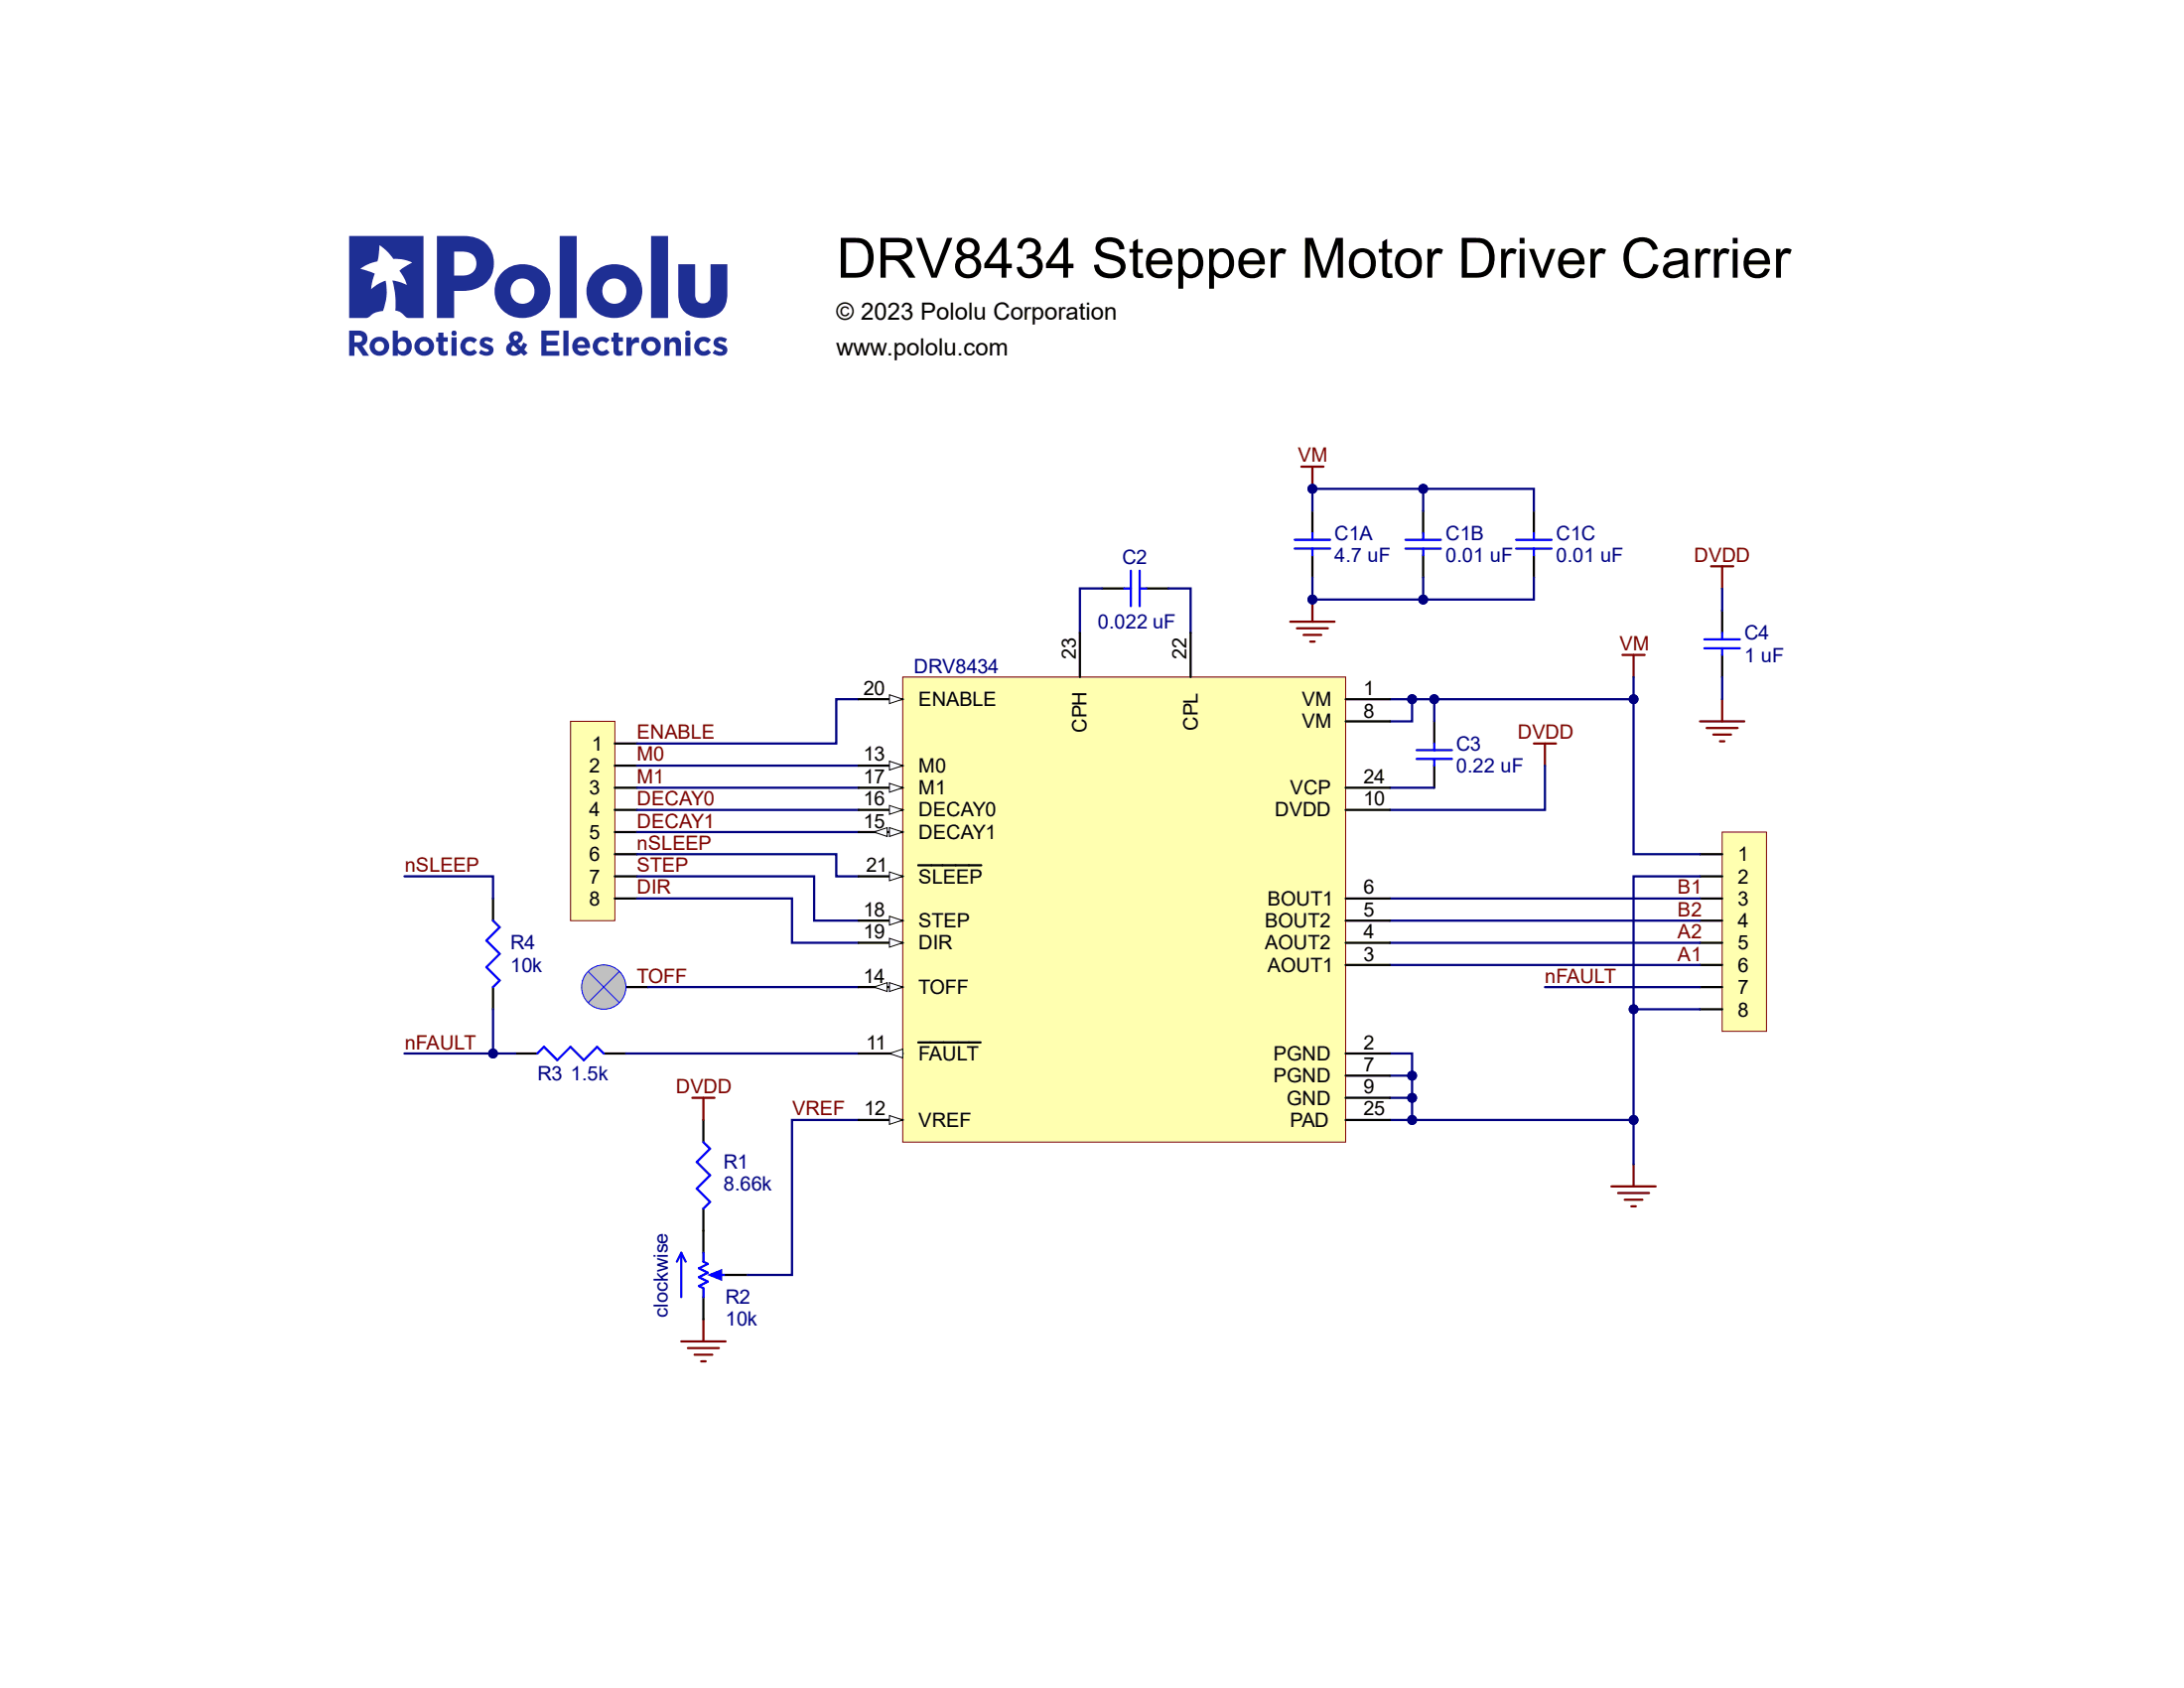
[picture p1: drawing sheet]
<svg xmlns="http://www.w3.org/2000/svg" width="279mm" height="216mm" viewBox="0 0 279 216" stroke-linecap="round" stroke-linejoin="round" font-family="sans-serif">
<path d="M73 92.3h5.7v25.5h-5.7z" fill-rule="evenodd" fill="#ffffb0"/>
<path d="M73 92.3h5.7v25.5h-5.7z" fill="none" stroke="#800000" stroke-width=".13"/>
<path d="M78.7 95.1h2.8M78.7 97.9h2.8M78.7 103.6h2.8M78.7 100.8h2.8M78.7 106.4h2.8M78.7 109.3h2.8M78.7 112.1h2.8M78.7 114.9h2.8" fill="none" stroke="#000" stroke-width=".29"/>
<path d="M220.3 106.4h5.7v25.5h-5.7z" fill-rule="evenodd" fill="#ffffb0"/>
<path d="M220.3 106.4h5.7v25.5h-5.7z" fill="none" stroke="#800000" stroke-width=".13"/>
<path d="M217.5 109.3h2.8M217.5 112.1h2.8M217.5 117.8h2.8M217.5 114.9h2.8M80.1 126.3h2.8M217.5 120.6h2.8M217.5 123.4h2.8M217.5 126.3h2.8M217.5 129.1h2.8" fill="none" stroke="#000" stroke-width=".29"/>
<circle cx="77.2" cy="126.3" r="2.83" fill="#c0c0c0"/>
<g fill="none" stroke="#00f" stroke-width=".13">
<path d="M75.3 124.3l3.9 3.9M79.2 124.3l-3.9 3.9"/>
<circle cx="77.2" cy="126.3" r="2.83"/>
</g>
<g fill="none" stroke="#000" stroke-width=".29">
<path d="M141 75.3h2.8M146.7 75.3h2.8M182.1 65.4v2.8M182.1 71v2.8M196.2 65.4v2.8M196.2 71v2.8M220.3 78.1v2.8M183.5 92.3v2.8M183.5 97.9v2.9M220.3 83.8v2.8M63.1 114.9v2.9M63.1 126.3v2.8"/>
<path d="M65.9 134.7h2.8M77.2 134.7h2.9M90 143.2v2.9M90 154.6v2.8"/>
</g>
<g fill="none" stroke="#00f" stroke-width=".29">
<path d="M143.8 75.3h.9M144.7 73v4.5M145.8 73v4.5M145.8 75.3h.9M179.8 69h4.5M179.8 70.2h4.5M182.1 68.2v.8M182.1 70.2v.8M194 69h4.5M194 70.2h4.5M196.2 68.2v.8M196.2 70.2v.8"/>
<path d="M181.2 97.1h4.5M181.2 95.9h4.5M183.5 95.1v.8M183.5 97.1v.8M218 81.8h4.6M218 82.9h4.6M220.3 80.9v.9M220.3 82.9v.9M63.1 117.8l.8 .8-1.7 1.7 1.7 1.7-1.7 1.7 1.7 1.7-.8 .9M68.7 134.7l.9-.8 1.7 1.7 1.7-1.7 1.7 1.7 1.7-1.7 .8 .8M90 146.1l.8 .8-1.7 1.7 1.7 1.7-1.7 1.7 1.7 1.7-.8 .9"/>
</g>
<g fill="none" stroke="#800000" stroke-width=".29">
<path d="M166.5 59.7h2.8M167.9 59.7v2.8M196.2 95.1h2.9M197.6 95.1v2.8M207.6 83.8h2.8M209 83.8v2.8M88.6 140.4h2.8M90 140.4v2.8M206.1 151.7h5.7M207 152.6h4M207.8 153.4h2.3M208.7 154.3h.6"/>
<path d="M209 148.9v2.8M87.2 171.6h5.6M88 172.4h4M88.9 173.3h2.2M89.7 174.1h.6M90 168.7v2.9"/>
</g>
<circle cx="167.9" cy="62.5" r=".57" fill="#000080"/>
<circle cx="167.9" cy="62.5" r=".57" fill="none" stroke="#000080" stroke-width=".13"/>
<path d="M165.1 79.5h5.6M167.9 76.7v2.8M165.9 80.4h4M166.8 81.2h2.2M167.6 82.1h.6" fill="none" stroke="#800000" stroke-width=".29"/>
<circle cx="167.9" cy="76.7" r=".57" fill="#000080"/>
<circle cx="167.9" cy="76.7" r=".57" fill="none" stroke="#000080" stroke-width=".13"/>
<path d="M218.9 72.4h2.8M220.3 72.4v2.9M217.5 92.3h5.7M218.3 93.1h4M219.2 94h2.2M220 94.8h.6M220.3 89.4v2.9" fill="none" stroke="#800000" stroke-width=".29"/>
<path d="M167.9 65.4v2.8M167.9 71v2.8M90 157.4v2.8M90 165.9v2.8" fill="none" stroke="#000" stroke-width=".29"/>
<path d="M165.6 69h4.6M165.6 70.2h4.6M167.9 68.2v.8M167.9 70.2v.8M91.4 163.1h1.4" fill="none" stroke="#00f" stroke-width=".29"/>
<path d="M90.8 163.1l1.5-.6v1.1z" fill="#00f"/>
<path d="M87.2 160.2v5.7M87.2 160.2l.5 1.2M87.2 160.2l-.6 1.2M90 160.2v1.2l.6 .3-1.2 .5 1.2 .6-1.2 .6 1.2 .5-1.2 .6 .6 .3v1.1M90.8 163.1l1.5-.6v1.1z" fill="none" stroke="#00f" stroke-width=".29"/>
<path d="M92.8 163.1h2.9" fill="none" stroke="#000" stroke-width=".29"/>
<path d="M180.7 89.4v2.9h-2.9" fill="none" stroke="#000080" stroke-width=".29"/>
<circle cx="180.6" cy="89.4" r=".57" fill="#000080"/>
<circle cx="180.6" cy="89.4" r=".57" fill="none" stroke="#000080" stroke-width=".13"/>
<path d="M183.5 89.4v2.9M177.8 100.8h5.7" fill="none" stroke="#000080" stroke-width=".29"/>
<circle cx="183.5" cy="89.4" r=".57" fill="#000080"/>
<circle cx="183.5" cy="89.4" r=".57" fill="none" stroke="#000080" stroke-width=".13"/>
<path d="M141 75.3h-2.8v5.6M149.5 75.3h2.8v5.6M81.5 97.9h28.3M109.8 89.4h-2.8v5.7h-25.5M81.5 109.3h25.5v2.8h2.8M81.5 112.1h22.7v5.7h5.6M81.5 114.9h19.8v5.7h8.5M81.5 100.8h28.3M177.8 137.6h2.9" fill="none" stroke="#000080" stroke-width=".29"/>
<circle cx="180.6" cy="137.6" r=".57" fill="#000080"/>
<circle cx="180.6" cy="137.6" r=".57" fill="none" stroke="#000080" stroke-width=".13"/>
<path d="M177.8 140.4h2.9" fill="none" stroke="#000080" stroke-width=".29"/>
<circle cx="180.6" cy="140.4" r=".57" fill="#000080"/>
<circle cx="180.6" cy="140.4" r=".57" fill="none" stroke="#000080" stroke-width=".13"/>
<path d="M51.7 134.7h11.4" fill="none" stroke="#000080" stroke-width=".29"/>
<circle cx="63.1" cy="134.7" r=".57" fill="#000080"/>
<circle cx="63.1" cy="134.7" r=".57" fill="none" stroke="#000080" stroke-width=".13"/>
<path d="M182.1 62.5v2.9" fill="none" stroke="#000080" stroke-width=".29"/>
<circle cx="182.1" cy="62.5" r=".57" fill="#000080"/>
<circle cx="182.1" cy="62.5" r=".57" fill="none" stroke="#000080" stroke-width=".13"/>
<path d="M182.1 73.8v2.9" fill="none" stroke="#000080" stroke-width=".29"/>
<circle cx="182.1" cy="76.7" r=".57" fill="#000080"/>
<circle cx="182.1" cy="76.7" r=".57" fill="none" stroke="#000080" stroke-width=".13"/>
<path d="M167.9 65.4v-2.9h28.3v2.9" fill="none" stroke="#000080" stroke-width=".29"/>
<circle cx="167.9" cy="62.5" r=".57" fill="#000080"/>
<circle cx="167.9" cy="62.5" r=".57" fill="none" stroke="#000080" stroke-width=".13"/>
<circle cx="182.1" cy="62.5" r=".57" fill="#000080"/>
<circle cx="182.1" cy="62.5" r=".57" fill="none" stroke="#000080" stroke-width=".13"/>
<path d="M167.9 73.8v2.9h28.3v-2.9" fill="none" stroke="#000080" stroke-width=".29"/>
<circle cx="167.9" cy="76.7" r=".57" fill="#000080"/>
<circle cx="167.9" cy="76.7" r=".57" fill="none" stroke="#000080" stroke-width=".13"/>
<circle cx="182.1" cy="76.7" r=".57" fill="#000080"/>
<circle cx="182.1" cy="76.7" r=".57" fill="none" stroke="#000080" stroke-width=".13"/>
<path d="M220.3 75.3v2.8M209 86.6v2.8h-31.2" fill="none" stroke="#000080" stroke-width=".29"/>
<circle cx="180.6" cy="89.4" r=".57" fill="#000080"/>
<circle cx="180.6" cy="89.4" r=".57" fill="none" stroke="#000080" stroke-width=".13"/>
<circle cx="183.5" cy="89.4" r=".57" fill="#000080"/>
<circle cx="183.5" cy="89.4" r=".57" fill="none" stroke="#000080" stroke-width=".13"/>
<circle cx="209" cy="89.4" r=".57" fill="#000080"/>
<circle cx="209" cy="89.4" r=".57" fill="none" stroke="#000080" stroke-width=".13"/>
<path d="M209 89.4v19.9h8.5M177.8 114.9h39.7M177.8 117.8h39.7M177.8 120.6h39.7M177.8 123.4h39.7" fill="none" stroke="#000080" stroke-width=".29"/>
<circle cx="209" cy="89.4" r=".57" fill="#000080"/>
<circle cx="209" cy="89.4" r=".57" fill="none" stroke="#000080" stroke-width=".13"/>
<path d="M197.6 126.3h19.9M209 129.1h8.5" fill="none" stroke="#000080" stroke-width=".29"/>
<circle cx="209" cy="129.1" r=".57" fill="#000080"/>
<circle cx="209" cy="129.1" r=".57" fill="none" stroke="#000080" stroke-width=".13"/>
<path d="M177.8 134.7h2.9v8.5h-2.9" fill="none" stroke="#000080" stroke-width=".29"/>
<circle cx="180.7" cy="143.2" r=".57" fill="#000080"/>
<circle cx="180.7" cy="143.2" r=".57" fill="none" stroke="#000080" stroke-width=".13"/>
<circle cx="180.6" cy="140.4" r=".57" fill="#000080"/>
<circle cx="180.6" cy="140.4" r=".57" fill="none" stroke="#000080" stroke-width=".13"/>
<circle cx="180.6" cy="137.6" r=".57" fill="#000080"/>
<circle cx="180.6" cy="137.6" r=".57" fill="none" stroke="#000080" stroke-width=".13"/>
<path d="M180.7 143.2h28.3" fill="none" stroke="#000080" stroke-width=".29"/>
<circle cx="180.7" cy="143.2" r=".57" fill="#000080"/>
<circle cx="180.7" cy="143.2" r=".57" fill="none" stroke="#000080" stroke-width=".13"/>
<circle cx="209" cy="143.2" r=".57" fill="#000080"/>
<circle cx="209" cy="143.2" r=".57" fill="none" stroke="#000080" stroke-width=".13"/>
<path d="M197.6 97.9v5.7h-19.8M63.1 129.1v5.6h2.8" fill="none" stroke="#000080" stroke-width=".29"/>
<circle cx="63.1" cy="134.7" r=".57" fill="#000080"/>
<circle cx="63.1" cy="134.7" r=".57" fill="none" stroke="#000080" stroke-width=".13"/>
<path d="M220.3 86.6v2.8M51.7 112.1h11.4v2.8M81.5 103.6h28.3M81.5 106.4h28.3M217.5 112.1h-8.5v36.8M82.9 126.3h26.9M109.8 143.2h-8.5v19.9h-5.6" fill="none" stroke="#000080" stroke-width=".29"/>
<circle cx="209" cy="129.1" r=".57" fill="#000080"/>
<circle cx="209" cy="129.1" r=".57" fill="none" stroke="#000080" stroke-width=".13"/>
<circle cx="209" cy="143.2" r=".57" fill="#000080"/>
<circle cx="209" cy="143.2" r=".57" fill="none" stroke="#000080" stroke-width=".13"/>
<path d="M80.1 134.7h29.7" fill="none" stroke="#000080" stroke-width=".29"/>
<path d="M115.5 86.6h56.6v59.5h-56.6z" fill-rule="evenodd" fill="#ffffb0"/>
<path d="M115.5 86.6h56.6v59.5h-56.6z" fill="none" stroke="#800000" stroke-width=".13"/>
<path d="M109.8 126.3h5.7M172.1 120.6h5.7M172.1 137.6h5.7" fill="none" stroke="#000" stroke-width=".29"/>
<path d="M113.8 125.7l1.7 .6-1.7 .5z" fill="#f8fcff"/>
<path d="M113.8 125.7l1.7 .6-1.7 .5z" fill="none" stroke="#000" stroke-width=".13"/>
<path d="M111.8 126.3l1.7-.6v1.1z" fill="#f8fcff"/>
<path d="M111.8 126.3l1.7-.6v1.1z" fill="none" stroke="#000" stroke-width=".13"/>
<path d="M109.8 100.8h5.7" fill="none" stroke="#000" stroke-width=".29"/>
<path d="M113.8 100.2l1.7 .6-1.7 .5z" fill="#f8fcff"/>
<path d="M113.8 100.2l1.7 .6-1.7 .5z" fill="none" stroke="#000" stroke-width=".13"/>
<path d="M109.8 97.9h5.7" fill="none" stroke="#000" stroke-width=".29"/>
<path d="M113.8 97.4l1.7 .5-1.7 .6z" fill="#f8fcff"/>
<path d="M113.8 97.4l1.7 .5-1.7 .6z" fill="none" stroke="#000" stroke-width=".13"/>
<path d="M109.8 112.1h5.7" fill="none" stroke="#000" stroke-width=".29"/>
<path d="M113.8 111.5l1.7 .6-1.7 .6z" fill="#f8fcff"/>
<path d="M113.8 111.5l1.7 .6-1.7 .6z" fill="none" stroke="#000" stroke-width=".13"/>
<path d="M117.5 110.7h8M172.1 103.6h5.7M109.8 134.7h5.7" fill="none" stroke="#000" stroke-width=".29"/>
<path d="M113.8 134.7l1.7-.5v1.1z" fill="#f8fcff"/>
<path d="M113.8 134.7l1.7-.5v1.1z" fill="none" stroke="#000" stroke-width=".13"/>
<path d="M117.5 133.3h7.9M109.8 143.2h5.7" fill="none" stroke="#000" stroke-width=".29"/>
<path d="M113.8 142.7l1.7 .5-1.7 .6z" fill="#f8fcff"/>
<path d="M113.8 142.7l1.7 .5-1.7 .6z" fill="none" stroke="#000" stroke-width=".13"/>
<path d="M109.8 89.4h5.7M138.2 80.9v5.7" fill="none" stroke="#000" stroke-width=".29"/>
<path d="M113.8 88.9l1.7 .5-1.7 .6z" fill="#f8fcff"/>
<path d="M113.8 88.9l1.7 .5-1.7 .6z" fill="none" stroke="#000" stroke-width=".13"/>
<path d="M152.3 80.9v5.7M172.1 92.3h5.7M172.1 100.8h5.7M109.8 120.6h5.7" fill="none" stroke="#000" stroke-width=".29"/>
<path d="M113.8 120l1.7 .6-1.7 .5z" fill="#f8fcff"/>
<path d="M113.8 120l1.7 .6-1.7 .5z" fill="none" stroke="#000" stroke-width=".13"/>
<path d="M109.8 117.8h5.7" fill="none" stroke="#000" stroke-width=".29"/>
<path d="M113.8 117.2l1.7 .6-1.7 .5z" fill="#f8fcff"/>
<path d="M113.8 117.2l1.7 .6-1.7 .5z" fill="none" stroke="#000" stroke-width=".13"/>
<path d="M109.8 103.6h5.7M172.1 123.4h5.7M172.1 140.4h5.7" fill="none" stroke="#000" stroke-width=".29"/>
<path d="M113.8 103l1.7 .6-1.7 .6z" fill="#f8fcff"/>
<path d="M113.8 103l1.7 .6-1.7 .6z" fill="none" stroke="#000" stroke-width=".13"/>
<path d="M172.1 89.4h5.7M109.8 106.4h5.7M172.1 114.9h5.7M172.1 117.8h5.7M172.1 134.7h5.7" fill="none" stroke="#000" stroke-width=".29"/>
<path d="M113.8 105.9l1.7 .5-1.7 .6z" fill="#f8fcff"/>
<path d="M113.8 105.9l1.7 .5-1.7 .6z" fill="none" stroke="#000" stroke-width=".13"/>
<path d="M111.8 106.4l1.7-.5v1.1z" fill="#f8fcff"/>
<path d="M111.8 106.4l1.7-.5v1.1z" fill="none" stroke="#000" stroke-width=".13"/>
<path d="M172.1 143.2h5.7" fill="none" stroke="#000" stroke-width=".29"/>
<text font-size="10.5" fill="#1e2f94" x="44.7" y="40.7">R</text>
<text font-size="7.1" x="107" y="35.5">DRV8434 Stepper Motor Driver Carrier</text>
<g font-size="3">
<text x="107" y="40.9">© 2023 Pololu Corporation</text>
<text x="107" y="45.4">www.pololu.com</text>
</g>
<g font-size="2.5" fill="#800000">
<text x="166.1" y="59.1">VM</text>
<text x="216.7" y="71.9">DVDD</text>
<text x="207.2" y="83.2">VM</text>
<text x="81.5" y="94.5">ENABLE</text>
<text x="194.2" y="94.5">DVDD</text>
<text x="81.5" y="100.2">M1</text>
<text x="81.5" y="97.3">M0</text>
<text x="81.5" y="103">DECAY0</text>
<text x="81.5" y="105.9">DECAY1</text>
<text x="51.8" y="111.6">nSLEEP</text>
<text x="81.5" y="111.6">STEP</text>
<text x="81.5" y="108.7">nSLEEP</text>
<text x="81.5" y="114.3">DIR</text>
<text x="214.6" y="114.3">B1</text>
<text x="214.6" y="117.2">B2</text>
<text x="81.5" y="125.7">TOFF</text>
<text x="197.6" y="125.7">nFAULT</text>
<text x="214.6" y="122.9">A1</text>
<text x="214.6" y="120">A2</text>
<text x="51.8" y="134.2">nFAULT</text>
<text x="86.5" y="139.9">DVDD</text>
<text x="101.3" y="142.7">VREF</text>
</g>
<g font-size="2.5" fill="#000080">
<text x="170.7" y="71.9">4.7 uF</text>
<text x="170.7" y="69.1">C1A</text>
<text x="184.9" y="71.9">0.01 uF</text>
<text x="184.9" y="69.1">C1B</text>
<text x="199.1" y="71.9">0.01 uF</text>
<text x="199.1" y="69.1">C1C</text>
<text x="143.6" y="72.1">C2</text>
<text x="140.4" y="80.4">0.022 uF</text>
<text x="223.2" y="81.8">C4</text>
<text x="116.9" y="86.1">DRV8434</text>
<text x="223.2" y="84.7">1 uF</text>
<text x="186.3" y="96">C3</text>
<text x="186.3" y="98.8">0.22 uF</text>
<text x="65.3" y="124.3">10k</text>
<text x="65.3" y="121.4">R4</text>
<text x="68.8" y="138.2">R3</text>
<text x="73" y="138.2">1.5k</text>
<text x="92.6" y="149.5">R1</text>
<text x="92.6" y="152.3">8.66k</text>
<text x="92.8" y="166.8">R2</text>
<text x="85.4" y="168.5" transform="rotate(-90 85.4 168.5)">clockwise</text>
<text x="92.8" y="169.6">10k</text>
</g>
<g font-size="2.5">
<text x="110.5" y="88.9">20</text>
<text x="137.6" y="84.3" transform="rotate(-90 137.6 84.3)">23</text>
<text x="151.8" y="84.3" transform="rotate(-90 151.8 84.3)">22</text>
<text x="174.4" y="88.9">1</text>
<text x="75.7" y="96">1</text>
<text x="117.5" y="90.3">ENABLE</text>
<text x="139" y="93.7" transform="rotate(-90 139 93.7)">CPH</text>
<text x="153.2" y="93.5" transform="rotate(-90 153.2 93.5)">CPL</text>
<text x="166.6" y="93.1">VM</text>
<text x="166.6" y="90.3">VM</text>
<text x="174.4" y="91.8">8</text>
<text x="75.4" y="98.8">2</text>
<text x="75.4" y="101.7">3</text>
<text x="110.5" y="100.2">17</text>
<text x="110.5" y="97.3">13</text>
<text x="117.5" y="101.7">M1</text>
<text x="117.5" y="98.8">M0</text>
<text x="165.1" y="101.7">VCP</text>
<text x="174.4" y="100.2">24</text>
<text x="75.4" y="104.4">4</text>
<text x="75.4" y="107.3">5</text>
<text x="110.5" y="103">16</text>
<text x="110.5" y="105.9">15</text>
<text x="117.5" y="104.4">DECAY0</text>
<text x="117.5" y="107.3">DECAY1</text>
<text x="163.1" y="104.4">DVDD</text>
<text x="174.4" y="103">10</text>
<text x="75.4" y="110.1">6</text>
<text x="75.4" y="113">7</text>
<text x="110.8" y="111.6">21</text>
<text x="117.5" y="113">SLEEP</text>
<text x="222.3" y="110.1">1</text>
<text x="222.3" y="113">2</text>
<text x="75.4" y="115.8">8</text>
<text x="110.5" y="117.2">18</text>
<text x="117.5" y="118.7">STEP</text>
<text x="161.8" y="118.7">BOUT2</text>
<text x="162.2" y="115.8">BOUT1</text>
<text x="174.4" y="117.2">5</text>
<text x="174.4" y="114.3">6</text>
<text x="222.3" y="118.7">4</text>
<text x="222.3" y="115.8">3</text>
<text x="110.5" y="125.7">14</text>
<text x="110.5" y="120">19</text>
<text x="117.5" y="121.4">DIR</text>
<text x="161.8" y="121.4">AOUT2</text>
<text x="162.2" y="124.3">AOUT1</text>
<text x="174.4" y="120">4</text>
<text x="174.4" y="122.9">3</text>
<text x="222.3" y="121.4">5</text>
<text x="222.3" y="124.3">6</text>
<text x="117.5" y="127.1">TOFF</text>
<text x="222.3" y="127.1">7</text>
<text x="222.3" y="130">8</text>
<text x="110.8" y="134.2">11</text>
<text x="117.5" y="135.7">FAULT</text>
<text x="162.9" y="135.7">PGND</text>
<text x="174.4" y="137">7</text>
<text x="174.4" y="134.2">2</text>
<text x="110.6" y="142.7">12</text>
<text x="162.9" y="138.4">PGND</text>
<text x="164.6" y="141.3">GND</text>
<text x="174.4" y="139.9">9</text>
<text x="174.4" y="142.7">25</text>
<text x="117.5" y="144.1">VREF</text>
<text x="165.1" y="144.1">PAD</text>
</g>
</svg>
